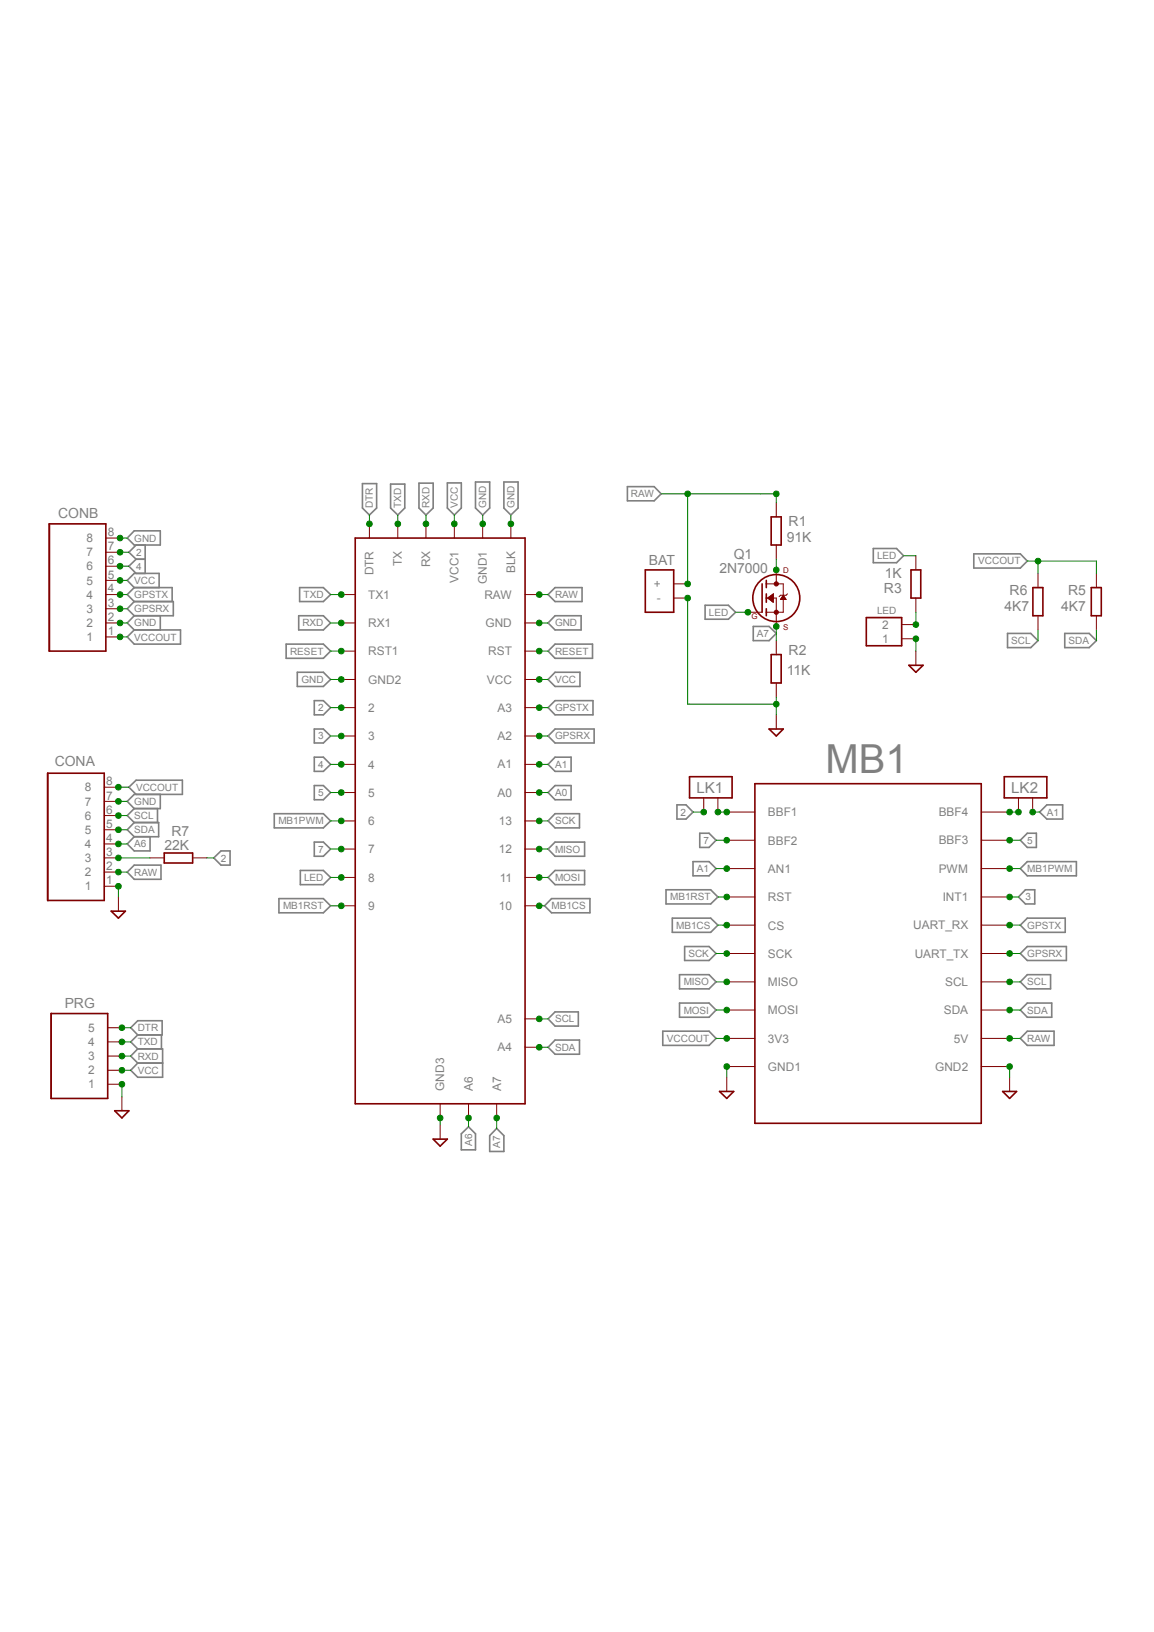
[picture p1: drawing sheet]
<svg xmlns="http://www.w3.org/2000/svg" width="210mm" height="297mm" viewBox="0 0 210 297" stroke-linecap="round" stroke-linejoin="round" font-family="sans-serif">
<g fill="none" stroke="#808080" stroke-width=".3">
<path d="M24.4 96.6h4.8v2.6h-4.8l-1.2-1.3zM24.8 99.2l-1.3 1.3 1.3 1.3M26.4 99.2v5.2M66 88h2.5v4.5l-1.3 1.2-1.2-1.2zM71.1 88.1h2.6v4.4l-1.3 1.2-1.3-1.2zM76.2 87.9h2.6v4.6l-1.3 1.2-1.3-1.2zM81.4 87.9h2.5v4.6l-1.2 1.2-1.3-1.2zM86.5 87.7h2.6v4.8l-1.3 1.2-1.3-1.2zM91.7 87.7h2.6v4.8l-1.3 1.2-1.3-1.2zM114.2 88.6h4.8l1.3 1.3-1.3 1.2h-4.8zM158.9 99.8h4.3l1.2 1.3-1.2 1.3h-4.3zM24.4 109.5h7.1v2.6h-7.1"/>
<path d="M24.4 114.6h8.5v2.6h-8.5l-1.2-1.3zM24.4 112.1l-1.2 1.3 1.2 1.2M24.4 106.9l-1.2-1.3 1.2-1.2h4.6v2.5M24.4 106.9h6.9v2.6M24.4 106.9l-1.2 1.3 1.2 1.3M24.4 109.5l-1.2 1.3 1.2 1.3M24.8 101.8h1.6M24.8 101.8l-1.3 1.2 1.3 1.4M29.2 112.1v2.5M52.1 117.2h6.7l1.4 1.3-1.4 1.3h-6.7zM54.4 112.1h4.4l1.4 1.3-1.4 1.2h-4.4zM54.5 106.9h4.3l1.4 1.3-1.4 1.3h-4.3z"/>
<path d="M99.7 118.5l1.3-1.3h6.8v2.6h-6.8zM101 112.1h4.7v2.5h-4.7l-1.3-1.2zM101 106.9h4.9v2.6h-4.9l-1.3-1.3zM128.3 110.2h4.2l1.4 1.2-1.4 1.3h-4.2zM137.1 114h2.9l1.3 1.3-1.3 1.3h-2.9zM177.2 100.8h8.5l1.2 1.3-1.2 1.3h-8.5zM183.3 115.3h4.3l1.3 1.3-1.3 1.3h-4.3zM193.8 115.3h4.4l1.3 1.3-1.3 1.3h-4.4zM54.1 122.3h4.7l1.4 1.4-1.4 1.2h-4.7zM57.2 127.5h1.6l1.4 1.3-1.4 1.3h-1.6zM57.2 132.7h1.6l1.4 1.2-1.4 1.3h-1.6zM57.2 137.8h1.6l1.4 1.3-1.4 1.3h-1.6z"/>
<path d="M99.7 128.8l1.3-1.3h6.9v2.6h-6.9zM99.7 133.9l1.3-1.2h7.1v2.5h-7.1zM101 122.3h4.5v2.6h-4.5l-1.3-1.2zM101 137.8h2.9v2.6h-2.9l-1.3-1.3zM23.2 158.7l1.2-1.3h4.9v2.6h-4.9zM24.4 149.7l-1.2 1.3 1.2 1.3M24.4 149.7h4.5v2.6h-4.5M24.4 147.2l-1.2 1.2 1.2 1.3M24.4 152.3l-1.2 1.3 1.2 1.3h2.9v-2.6M24.8 144.6l-1.3-1.3 1.3-1.3h8.4v2.6h-8.8l-1.2 1.2 1.2 1.4M28.7 147.2v2.5M29.2 144.6v2.6h-4.8"/>
<path d="M38.9 156.1l1.3-1.2h1.7v2.5h-1.7zM49.9 148.1h8.9l1.4 1.3-1.4 1.3h-8.9zM54.7 158.4h4.1l1.4 1.3-1.4 1.3h-4.1zM57.2 153.2h1.6l1.4 1.3-1.4 1.3h-1.6zM57.2 143h1.6l1.4 1.2-1.4 1.3h-1.6zM99.7 159.7l1.3-1.3h5.4v2.6h-5.4zM99.7 154.5l1.3-1.3h5.4v2.6h-5.4zM99.7 144.2l1.3-1.2h2.9v2.5h-2.9zM101 148.1h4.5v2.6h-4.5l-1.3-1.3zM123.2 146.5h1.6l1.3 1.3-1.3 1.3h-1.6zM126.1 156.8h2.9l1.3 1.3-1.3 1.3h-2.9zM127.3 151.6h1.7l1.3 1.3-1.3 1.3h-1.7z"/>
<path d="M185.7 158.1l1.2-1.3h9v2.6h-9zM185.7 152.9l1.2-1.3h1.7v2.6h-1.7zM189.2 147.8l1.3-1.3h2.9v2.6h-2.9zM50.8 163.5h8l1.4 1.3-1.4 1.3h-8zM100.4 163.5h7v2.6h-7l-1.3-1.3zM121.2 161.9h8.1l1.3 1.3-1.3 1.3h-8.1zM122.3 167.1h7l1.3 1.3-1.3 1.3h-7zM123.7 177.4h5.3l1.3 1.3-1.3 1.3h-5.3zM124.6 172.3h4.4l1.3 1.2-1.3 1.3h-4.4zM185.7 173.5l1.2-1.2h7.2v2.5h-7.2zM185.7 168.4l1.2-1.3h6.9v2.6h-6.9zM186.6 161.9h1.7v2.6h-1.7l-1.3-1.3z"/>
<path d="M186.9 177.4h4.3v2.6h-4.3l-1.2-1.3zM23.8 187l1.3-1.2h4.4v2.5h-4.4zM25.1 190.9h4.5v5.1h-4.5l-1.3-1.2 1.3-1.3M25.1 193.5h4.5M25.1 190.9l-1.3 1.3 1.3 1.3M25.1 188.3l-1.3 1.3 1.3 1.3M29.4 188.3v2.6M99.7 185.4l1.3-1.3h4.2v2.6h-4.2zM101 189.3h4.5v2.6h-4.5l-1.3-1.3zM120.6 187.7h8.4l1.3 1.3-1.3 1.2h-8.4zM123.7 182.5h5.3l1.3 1.3-1.3 1.3h-5.3zM185.7 183.8l1.2-1.3h4.5v2.6h-4.5z"/>
<path d="M186.9 187.7h4.9v2.5h-4.9l-1.2-1.2zM83.9 206.3l1.4-1.2 1.2 1.2v3h-2.6zM90.4 205.4l1.3 1.3v2.8h-2.6v-2.8z"/>
</g>
<path d="M140.3 94.1h1.9v5.1h-1.9zM138.7 106.3v5.1M139.4 105.6v1.3M139.4 108.1v1.5M139.4 110.8v1.3M140.3 119.1h1.9v5.2h-1.9zM157.6 112.4h6.5v5.1h-6.5zM165.8 103.7h1.8v5.1h-1.8zM188 106.9h1.8v5.2h-1.8zM198.6 106.9h1.8v5.2h-1.8z" fill="none" stroke="#800000" stroke-width=".3"/>
<g fill="none" stroke="#800000" stroke-width=".18">
<path d="M141.3 91.5v2.6M141.3 99.2v2.6M139.4 108.8h1.9v2.6M139.4 106.3h3.1v5.1h-3.1M141.3 116.6v2.5M143.3 108.1l-.3 .2h-1l-.2 .3M164.1 116.2h2.6M164.1 113.7h2.6M166.7 101.1v2.6M166.7 108.8v2.6M188.9 104.4v2.5M188.9 112.1v2.5"/>
<path d="M199.5 104.4v2.5M199.5 112.1v2.5M141.3 124.3v2.6"/>
</g>
<circle cx="141.3" cy="111.4" r=".38" fill="#800000"/>
<circle cx="141.3" cy="111.4" r=".38" fill="none" stroke="#800000" stroke-width=".18"/>
<circle cx="141.3" cy="106.3" r=".38" fill="#800000"/>
<g fill="none" stroke="#800000" stroke-width=".18">
<path d="M19.3 97.9h2.5M67.2 95.3v2.6M72.4 95.3v2.6M77.5 95.3v2.6M82.7 95.3v2.6M87.8 95.3v2.6M93 95.3v2.6M19.3 108.2h2.5M19.3 115.9h2.5M19.3 113.4h2.5M19.3 110.8h2.5M19.3 105.6h2.5"/>
<path d="M19.3 103h2.5M19.3 100.5h2.5M62.1 108.2h2.5M62.1 113.4h2.5M62.1 118.5h2.5M95.5 108.2h2.6M95.5 113.4h2.6M95.5 118.5h2.6M122.6 108.8h2.5M122.6 106.3h2.5M136.1 111.4h2.6M139.7 108.8l1-.7v1.5z"/>
<path d="M139.7 108.8h1M139.8 108.9h.9M139.9 108.8h.8M139.9 109h.8M140 108.6h.7M140 109.1h.7M140.1 108.5h.6M140.2 109.2h.5M140.2 108.5h.5M140.3 109.3h.4M140.3 108.4h.4M140.4 109.4h.3"/>
<path d="M140.5 108.3h.2M140.5 109.5h.2M140.6 108.2h.1M140.6 109.6h.1M140.7 108.1h.1M141.3 103.7v2.6M141.3 111.4v2.6M142.1 109h.9M142.2 108.9h.7M142.2 108.8h.7M142.3 108.8h.5M142.3 108.6h.4"/>
<path d="M142.4 108.5h.3M142.5 108.5h.1M142.5 108.4h.1M142.5 108.3l.5 .8h-1zM166.7 118.5v2.6M62.1 123.7h2.5M62.1 128.8h2.5M62.1 133.9h2.5M62.1 139.1h2.5M95.5 123.7h2.6M95.5 128.8h2.6M95.5 133.9h2.6"/>
<path d="M95.5 139.1h2.6M141.3 130.1v2.6M19 158.7h2.5M19 156.1h2.5M19 153.6h2.5M19 151h2.5M19 148.4h2.5M19 145.8h2.5M19 143.3h2.5M27.3 156.1h2.6M35.1 156.1h2.5M62.1 144.2h2.5"/>
<path d="M62.1 149.4h2.5M62.1 154.5h2.5M62.1 159.7h2.5M95.5 144.2h2.6M95.5 149.4h2.6M95.5 154.5h2.6M95.5 159.7h2.6M128.1 145.2v2.6M130.6 145.2v2.6M132.2 158.1h5.2M132.2 152.9h5.2M132.2 147.8h5.2"/>
<path d="M178.6 158.1h5.1M178.6 152.9h5.1M178.6 147.8h5.1M185.3 145.2v2.6M187.9 145.2v2.6M19 161.3h2.5M21.5 163.2v2.6M62.1 164.8h2.5M95.5 164.8h2.6M132.2 178.7h5.2M132.2 173.5h5.2M132.2 168.4h5.2"/>
<path d="M132.2 163.2h5.2M178.6 178.7h5.1M178.6 173.5h5.1M178.6 168.4h5.1M178.6 163.2h5.1M19.6 197.3h2.6M19.6 194.8h2.6M19.6 192.2h2.6M19.6 189.6h2.6M19.6 187h2.6M22.2 199.6v2.5M95.5 185.4h2.6"/>
<path d="M95.5 190.6h2.6M132.2 194.1h5.2M132.2 189h5.2M132.2 183.8h5.2M132.2 196v2.6M178.6 194.1h5.1M178.6 189h5.1M178.6 183.8h5.1M183.7 196v2.6M80.1 200.9v2.6M80.1 204.7v2.6M85.3 200.9v2.6"/>
<path d="M90.4 200.9v2.6"/>
<circle cx="141.3" cy="106.3" r=".38"/>
</g>
<g fill="none" stroke="#800000" stroke-width=".3">
<path d="M9 95.3h10.3v23.2h-10.3zM64.6 97.9h30.9v103h-30.9zM117.4 103.7h5.2v7.7h-5.2zM140 132.7h2.5l-1.2 1.2zM165.4 121.1h2.6l-1.3 1.2zM8.7 140.7h10.3v23.2h-10.3zM29.9 155.2h5.2v1.9h-5.2zM125.5 141.4h7.7v3.8h-7.7zM137.4 142.6h41.2v61.8h-41.2zM182.8 141.4h7.7v3.8h-7.7zM20.2 165.8h2.6l-1.3 1.3zM9.3 184.4h10.3v15.5h-10.3z"/>
<path d="M130.9 198.6h2.6l-1.3 1.3zM182.5 198.6h2.5l-1.3 1.3zM20.9 202.1h2.6l-1.3 1.4zM78.8 207.3h2.6l-1.3 1.3z"/>
<circle cx="141.3" cy="108.8" r="4.3"/>
</g>
<path d="M132.2 194.1v1.9" fill="none" stroke="#008000" stroke-width=".18"/>
<circle cx="132.2" cy="194.1" r=".51" fill="#008000"/>
<g fill="none" stroke="#008000" stroke-width=".18">
<path d="M183.7 194.1v1.9"/>
<circle cx="132.2" cy="194.1" r=".51"/>
</g>
<circle cx="183.7" cy="194.1" r=".51" fill="#008000"/>
<g fill="none" stroke="#008000" stroke-width=".18">
<path d="M22.2 197.3v2.3"/>
<circle cx="183.7" cy="194.1" r=".51"/>
</g>
<circle cx="22.2" cy="197.3" r=".51" fill="#008000"/>
<g fill="none" stroke="#008000" stroke-width=".18">
<path d="M166.7 116.2v2.3"/>
<circle cx="22.2" cy="197.3" r=".51"/>
</g>
<circle cx="166.7" cy="116.2" r=".51" fill="#008000"/>
<g fill="none" stroke="#008000" stroke-width=".18">
<path d="M93 93.7v1.6"/>
<circle cx="166.7" cy="116.2" r=".51"/>
</g>
<circle cx="93" cy="95.3" r=".51" fill="#008000"/>
<g fill="none" stroke="#008000" stroke-width=".18">
<path d="M87.8 93.7v1.6"/>
<circle cx="93" cy="95.3" r=".51"/>
</g>
<circle cx="87.8" cy="95.3" r=".51" fill="#008000"/>
<g fill="none" stroke="#008000" stroke-width=".18">
<path d="M60.2 123.7h1.9"/>
<circle cx="87.8" cy="95.3" r=".51"/>
</g>
<circle cx="62.1" cy="123.7" r=".51" fill="#008000"/>
<g fill="none" stroke="#008000" stroke-width=".18">
<path d="M98.1 113.4h1.6"/>
<circle cx="62.1" cy="123.7" r=".51"/>
</g>
<circle cx="98.1" cy="113.4" r=".51" fill="#008000"/>
<g fill="none" stroke="#008000" stroke-width=".18">
<path d="M21.8 113.4h1.4"/>
<circle cx="98.1" cy="113.4" r=".51"/>
</g>
<circle cx="21.8" cy="113.4" r=".51" fill="#008000"/>
<g fill="none" stroke="#008000" stroke-width=".18">
<path d="M21.5 145.8h1.7"/>
<circle cx="21.8" cy="113.4" r=".51"/>
</g>
<circle cx="21.5" cy="145.8" r=".51" fill="#008000"/>
<g fill="none" stroke="#008000" stroke-width=".18">
<path d="M21.5 161.3v1.9"/>
<circle cx="21.5" cy="145.8" r=".51"/>
</g>
<circle cx="21.5" cy="161.3" r=".51" fill="#008000"/>
<g fill="none" stroke="#008000" stroke-width=".18">
<path d="M21.8 97.9h1.4"/>
<circle cx="21.5" cy="161.3" r=".51"/>
</g>
<circle cx="21.8" cy="97.9" r=".51" fill="#008000"/>
<g fill="none" stroke="#008000" stroke-width=".18">
<path d="M80.1 203.5v1.2"/>
<circle cx="21.8" cy="97.9" r=".51"/>
</g>
<circle cx="80.1" cy="203.5" r=".51" fill="#008000"/>
<g fill="none" stroke="#008000" stroke-width=".18">
<path d="M125.1 108.8v19.3h16.2v-1.2"/>
<circle cx="80.1" cy="203.5" r=".51"/>
</g>
<circle cx="125.1" cy="108.8" r=".51" fill="#008000"/>
<g fill="none" stroke="#008000" stroke-width=".18">
<path d="M141.3 128.1v2"/>
<circle cx="125.1" cy="108.8" r=".51"/>
</g>
<circle cx="141.3" cy="128.1" r=".51" fill="#008000"/>
<g fill="none" stroke="#008000" stroke-width=".18">
<path d="M22.2 194.8h1.6"/>
<circle cx="141.3" cy="128.1" r=".51"/>
</g>
<circle cx="22.2" cy="194.8" r=".51" fill="#008000"/>
<g fill="none" stroke="#008000" stroke-width=".18">
<path d="M82.7 93.7v1.6"/>
<circle cx="22.2" cy="194.8" r=".51"/>
</g>
<circle cx="82.7" cy="95.3" r=".51" fill="#008000"/>
<g fill="none" stroke="#008000" stroke-width=".18">
<path d="M98.1 123.7h1.6"/>
<circle cx="82.7" cy="95.3" r=".51"/>
</g>
<circle cx="98.1" cy="123.7" r=".51" fill="#008000"/>
<g fill="none" stroke="#008000" stroke-width=".18">
<path d="M21.8 105.6h1.4"/>
<circle cx="98.1" cy="123.7" r=".51"/>
</g>
<circle cx="21.8" cy="105.6" r=".51" fill="#008000"/>
<g fill="none" stroke="#008000" stroke-width=".18">
<path d="M183.7 189h2"/>
<circle cx="21.8" cy="105.6" r=".51"/>
</g>
<circle cx="183.7" cy="189" r=".51" fill="#008000"/>
<g fill="none" stroke="#008000" stroke-width=".18">
<path d="M98.1 108.2h1.6"/>
<circle cx="183.7" cy="189" r=".51"/>
</g>
<circle cx="98.1" cy="108.2" r=".51" fill="#008000"/>
<g fill="none" stroke="#008000" stroke-width=".18">
<path d="M21.5 158.7h1.7"/>
<circle cx="98.1" cy="108.2" r=".51"/>
</g>
<circle cx="21.5" cy="158.7" r=".51" fill="#008000"/>
<g fill="none" stroke="#008000" stroke-width=".18">
<path d="M120.3 89.9h5.2M138.3 89.9h3v1.6"/>
<circle cx="21.5" cy="158.7" r=".51"/>
</g>
<circle cx="141.3" cy="89.9" r=".51" fill="#008000"/>
<g fill="none" stroke="#008000" stroke-width=".18">
<path d="M125.1 89.9v16.4M125.5 89.9h12.8"/>
<circle cx="141.3" cy="89.9" r=".51"/>
</g>
<circle cx="125.1" cy="106.3" r=".51" fill="#008000"/>
<circle cx="125.1" cy="106.3" r=".51" fill="none" stroke="#008000" stroke-width=".18"/>
<circle cx="125.1" cy="89.9" r=".51" fill="#008000"/>
<g fill="none" stroke="#008000" stroke-width=".18">
<path d="M164.4 101.1h2.3M60.2 159.7h1.9"/>
<circle cx="125.1" cy="89.9" r=".51"/>
</g>
<circle cx="62.1" cy="159.7" r=".51" fill="#008000"/>
<g fill="none" stroke="#008000" stroke-width=".18">
<path d="M133.9 111.4h2.2"/>
<circle cx="62.1" cy="159.7" r=".51"/>
</g>
<circle cx="136.1" cy="111.4" r=".51" fill="#008000"/>
<g fill="none" stroke="#008000" stroke-width=".18">
<path d="M130.3 183.8h1.9"/>
<circle cx="136.1" cy="111.4" r=".51"/>
</g>
<circle cx="132.2" cy="183.8" r=".51" fill="#008000"/>
<g fill="none" stroke="#008000" stroke-width=".18">
<path d="M98.1 159.7h1.6"/>
<circle cx="132.2" cy="183.8" r=".51"/>
</g>
<circle cx="98.1" cy="159.7" r=".51" fill="#008000"/>
<circle cx="98.1" cy="159.7" r=".51" fill="none" stroke="#008000" stroke-width=".18"/>
<circle cx="132.2" cy="178.7" r=".51" fill="#008000"/>
<g fill="none" stroke="#008000" stroke-width=".18">
<path d="M98.1 154.5h1.6M130.3 178.7h1.9"/>
<circle cx="132.2" cy="178.7" r=".51"/>
</g>
<circle cx="98.1" cy="154.5" r=".51" fill="#008000"/>
<g fill="none" stroke="#008000" stroke-width=".18">
<path d="M130.3 173.5h1.9"/>
<circle cx="98.1" cy="154.5" r=".51"/>
</g>
<circle cx="132.2" cy="173.5" r=".51" fill="#008000"/>
<g fill="none" stroke="#008000" stroke-width=".18">
<path d="M98.1 149.4h1.6"/>
<circle cx="132.2" cy="173.5" r=".51"/>
</g>
<circle cx="98.1" cy="149.4" r=".51" fill="#008000"/>
<g fill="none" stroke="#008000" stroke-width=".18">
<path d="M183.7 168.4h2"/>
<circle cx="98.1" cy="149.4" r=".51"/>
</g>
<circle cx="183.7" cy="168.4" r=".51" fill="#008000"/>
<g fill="none" stroke="#008000" stroke-width=".18">
<path d="M21.8 108.2h1.4"/>
<circle cx="183.7" cy="168.4" r=".51"/>
</g>
<circle cx="21.8" cy="108.2" r=".51" fill="#008000"/>
<g fill="none" stroke="#008000" stroke-width=".18">
<path d="M98.1 128.8h1.6"/>
<circle cx="21.8" cy="108.2" r=".51"/>
</g>
<circle cx="98.1" cy="128.8" r=".51" fill="#008000"/>
<g fill="none" stroke="#008000" stroke-width=".18">
<path d="M183.7 173.5h2"/>
<circle cx="98.1" cy="128.8" r=".51"/>
</g>
<circle cx="183.7" cy="173.5" r=".51" fill="#008000"/>
<g fill="none" stroke="#008000" stroke-width=".18">
<path d="M21.8 110.8h1.4"/>
<circle cx="183.7" cy="173.5" r=".51"/>
</g>
<circle cx="21.8" cy="110.8" r=".51" fill="#008000"/>
<g fill="none" stroke="#008000" stroke-width=".18">
<path d="M98.1 133.9h1.6"/>
<circle cx="21.8" cy="110.8" r=".51"/>
</g>
<circle cx="98.1" cy="133.9" r=".51" fill="#008000"/>
<g fill="none" stroke="#008000" stroke-width=".18">
<path d="M60.2 118.5h1.9"/>
<circle cx="98.1" cy="133.9" r=".51"/>
</g>
<circle cx="62.1" cy="118.5" r=".51" fill="#008000"/>
<g fill="none" stroke="#008000" stroke-width=".18">
<path d="M98.1 118.5h1.6"/>
<circle cx="62.1" cy="118.5" r=".51"/>
</g>
<circle cx="98.1" cy="118.5" r=".51" fill="#008000"/>
<g fill="none" stroke="#008000" stroke-width=".18">
<path d="M22.2 192.2h1.6"/>
<circle cx="98.1" cy="118.5" r=".51"/>
</g>
<circle cx="22.2" cy="192.2" r=".51" fill="#008000"/>
<g fill="none" stroke="#008000" stroke-width=".18">
<path d="M77.5 93.7v1.6"/>
<circle cx="22.2" cy="192.2" r=".51"/>
</g>
<circle cx="77.5" cy="95.3" r=".51" fill="#008000"/>
<g fill="none" stroke="#008000" stroke-width=".18">
<path d="M60.2 113.4h1.9"/>
<circle cx="77.5" cy="95.3" r=".51"/>
</g>
<circle cx="62.1" cy="113.4" r=".51" fill="#008000"/>
<g fill="none" stroke="#008000" stroke-width=".18">
<path d="M183.7 183.8h2"/>
<circle cx="62.1" cy="113.4" r=".51"/>
</g>
<circle cx="183.7" cy="183.8" r=".51" fill="#008000"/>
<g fill="none" stroke="#008000" stroke-width=".18">
<path d="M199.5 114.6v2M98.1 190.6h1.6"/>
<circle cx="183.7" cy="183.8" r=".51"/>
</g>
<circle cx="98.1" cy="190.6" r=".51" fill="#008000"/>
<g fill="none" stroke="#008000" stroke-width=".18">
<path d="M21.5 151h1.7"/>
<circle cx="98.1" cy="190.6" r=".51"/>
</g>
<circle cx="21.5" cy="151" r=".51" fill="#008000"/>
<g fill="none" stroke="#008000" stroke-width=".18">
<path d="M188.9 114.6v2M183.7 178.7h2"/>
<circle cx="21.5" cy="151" r=".51"/>
</g>
<circle cx="183.7" cy="178.7" r=".51" fill="#008000"/>
<g fill="none" stroke="#008000" stroke-width=".18">
<path d="M98.1 185.4h1.6"/>
<circle cx="183.7" cy="178.7" r=".51"/>
</g>
<circle cx="98.1" cy="185.4" r=".51" fill="#008000"/>
<g fill="none" stroke="#008000" stroke-width=".18">
<path d="M21.5 148.4h1.7"/>
<circle cx="98.1" cy="185.4" r=".51"/>
</g>
<circle cx="21.5" cy="148.4" r=".51" fill="#008000"/>
<g fill="none" stroke="#008000" stroke-width=".18">
<path d="M22.2 189.6h1.6"/>
<circle cx="21.5" cy="148.4" r=".51"/>
</g>
<circle cx="22.2" cy="189.6" r=".51" fill="#008000"/>
<g fill="none" stroke="#008000" stroke-width=".18">
<path d="M72.4 93.7v1.6"/>
<circle cx="22.2" cy="189.6" r=".51"/>
</g>
<circle cx="72.4" cy="95.3" r=".51" fill="#008000"/>
<g fill="none" stroke="#008000" stroke-width=".18">
<path d="M60.2 108.2h1.9"/>
<circle cx="72.4" cy="95.3" r=".51"/>
</g>
<circle cx="62.1" cy="108.2" r=".51" fill="#008000"/>
<g fill="none" stroke="#008000" stroke-width=".18">
<path d="M130.6 168.4h1.6"/>
<circle cx="62.1" cy="108.2" r=".51"/>
</g>
<circle cx="132.2" cy="168.4" r=".51" fill="#008000"/>
<g fill="none" stroke="#008000" stroke-width=".18">
<path d="M98.1 164.8h1"/>
<circle cx="132.2" cy="168.4" r=".51"/>
</g>
<circle cx="98.1" cy="164.8" r=".51" fill="#008000"/>
<g fill="none" stroke="#008000" stroke-width=".18">
<path d="M141.3 101.8v1.9"/>
<circle cx="98.1" cy="164.8" r=".51"/>
</g>
<circle cx="141.3" cy="103.7" r=".51" fill="#008000"/>
<g fill="none" stroke="#008000" stroke-width=".18">
<path d="M130.6 163.2h1.6"/>
<circle cx="141.3" cy="103.7" r=".51"/>
</g>
<circle cx="132.2" cy="163.2" r=".51" fill="#008000"/>
<g fill="none" stroke="#008000" stroke-width=".18">
<path d="M60.2 164.8h1.9"/>
<circle cx="132.2" cy="163.2" r=".51"/>
</g>
<circle cx="62.1" cy="164.8" r=".51" fill="#008000"/>
<g fill="none" stroke="#008000" stroke-width=".18">
<path d="M183.7 158.1h2"/>
<circle cx="62.1" cy="164.8" r=".51"/>
</g>
<circle cx="183.7" cy="158.1" r=".51" fill="#008000"/>
<g fill="none" stroke="#008000" stroke-width=".18">
<path d="M60.2 149.4h1.9"/>
<circle cx="183.7" cy="158.1" r=".51"/>
</g>
<circle cx="62.1" cy="149.4" r=".51" fill="#008000"/>
<g fill="none" stroke="#008000" stroke-width=".18">
<path d="M183.7 152.9h2"/>
<circle cx="62.1" cy="149.4" r=".51"/>
</g>
<circle cx="183.7" cy="152.9" r=".51" fill="#008000"/>
<g fill="none" stroke="#008000" stroke-width=".18">
<path d="M60.2 144.2h1.9"/>
<circle cx="183.7" cy="152.9" r=".51"/>
</g>
<circle cx="62.1" cy="144.2" r=".51" fill="#008000"/>
<g fill="none" stroke="#008000" stroke-width=".18">
<path d="M98.1 144.2h1.6"/>
<circle cx="62.1" cy="144.2" r=".51"/>
</g>
<circle cx="98.1" cy="144.2" r=".51" fill="#008000"/>
<g fill="none" stroke="#008000" stroke-width=".18">
<path d="M98.1 139.1h1.6"/>
<circle cx="98.1" cy="144.2" r=".51"/>
</g>
<circle cx="98.1" cy="139.1" r=".51" fill="#008000"/>
<g fill="none" stroke="#008000" stroke-width=".18">
<path d="M187.9 147.8h1.3"/>
<circle cx="98.1" cy="139.1" r=".51"/>
</g>
<circle cx="187.9" cy="147.8" r=".51" fill="#008000"/>
<g fill="none" stroke="#008000" stroke-width=".18">
<path d="M130.3 158.1h1.9"/>
<circle cx="187.9" cy="147.8" r=".51"/>
</g>
<circle cx="132.2" cy="158.1" r=".51" fill="#008000"/>
<g fill="none" stroke="#008000" stroke-width=".18">
<path d="M166.7 111.4v2.3"/>
<circle cx="132.2" cy="158.1" r=".51"/>
</g>
<circle cx="166.7" cy="113.7" r=".51" fill="#008000"/>
<g fill="none" stroke="#008000" stroke-width=".18">
<path d="M141.3 114v2.6"/>
<circle cx="166.7" cy="113.7" r=".51"/>
</g>
<circle cx="141.3" cy="114" r=".51" fill="#008000"/>
<g fill="none" stroke="#008000" stroke-width=".18">
<path d="M90.4 203.5v1.9"/>
<circle cx="141.3" cy="114" r=".51"/>
</g>
<circle cx="90.4" cy="203.5" r=".51" fill="#008000"/>
<g fill="none" stroke="#008000" stroke-width=".18">
<path d="M22.2 187h1.6"/>
<circle cx="90.4" cy="203.5" r=".51"/>
</g>
<circle cx="22.2" cy="187" r=".51" fill="#008000"/>
<g fill="none" stroke="#008000" stroke-width=".18">
<path d="M67.2 93.7v1.6"/>
<circle cx="22.2" cy="187" r=".51"/>
</g>
<circle cx="67.2" cy="95.3" r=".51" fill="#008000"/>
<g fill="none" stroke="#008000" stroke-width=".18">
<path d="M21.5 156.1h5.8"/>
<circle cx="67.2" cy="95.3" r=".51"/>
</g>
<circle cx="21.5" cy="156.1" r=".51" fill="#008000"/>
<g fill="none" stroke="#008000" stroke-width=".18">
<path d="M130.6 147.8h1.6"/>
<circle cx="21.5" cy="156.1" r=".51"/>
</g>
<circle cx="130.6" cy="147.8" r=".51" fill="#008000"/>
<circle cx="130.6" cy="147.8" r=".51" fill="none" stroke="#008000" stroke-width=".18"/>
<circle cx="132.2" cy="147.8" r=".51" fill="#008000"/>
<g fill="none" stroke="#008000" stroke-width=".18">
<path d="M183.7 147.8h1.6"/>
<circle cx="132.2" cy="147.8" r=".51"/>
</g>
<circle cx="183.7" cy="147.8" r=".51" fill="#008000"/>
<circle cx="183.7" cy="147.8" r=".51" fill="none" stroke="#008000" stroke-width=".18"/>
<circle cx="185.3" cy="147.8" r=".51" fill="#008000"/>
<g fill="none" stroke="#008000" stroke-width=".18">
<path d="M60.2 128.8h1.9"/>
<circle cx="185.3" cy="147.8" r=".51"/>
</g>
<circle cx="62.1" cy="128.8" r=".51" fill="#008000"/>
<g fill="none" stroke="#008000" stroke-width=".18">
<path d="M126.1 147.8h2"/>
<circle cx="62.1" cy="128.8" r=".51"/>
</g>
<circle cx="128.1" cy="147.8" r=".51" fill="#008000"/>
<g fill="none" stroke="#008000" stroke-width=".18">
<path d="M21.8 100.5h1.7M37.6 156.1h1.3"/>
<circle cx="128.1" cy="147.8" r=".51"/>
</g>
<circle cx="21.8" cy="100.5" r=".51" fill="#008000"/>
<g fill="none" stroke="#008000" stroke-width=".18">
<path d="M183.7 163.2h1.6"/>
<circle cx="21.8" cy="100.5" r=".51"/>
</g>
<circle cx="183.7" cy="163.2" r=".51" fill="#008000"/>
<g fill="none" stroke="#008000" stroke-width=".18">
<path d="M60.2 133.9h1.9"/>
<circle cx="183.7" cy="163.2" r=".51"/>
</g>
<circle cx="62.1" cy="133.9" r=".51" fill="#008000"/>
<g fill="none" stroke="#008000" stroke-width=".18">
<path d="M60.2 154.5h1.9"/>
<circle cx="62.1" cy="133.9" r=".51"/>
</g>
<circle cx="62.1" cy="154.5" r=".51" fill="#008000"/>
<g fill="none" stroke="#008000" stroke-width=".18">
<path d="M130.3 152.9h1.9"/>
<circle cx="62.1" cy="154.5" r=".51"/>
</g>
<circle cx="132.2" cy="152.9" r=".51" fill="#008000"/>
<g fill="none" stroke="#008000" stroke-width=".18">
<path d="M21.8 115.9h1.4"/>
<circle cx="132.2" cy="152.9" r=".51"/>
</g>
<circle cx="21.8" cy="115.9" r=".51" fill="#008000"/>
<g fill="none" stroke="#008000" stroke-width=".18">
<path d="M130.3 189h1.9"/>
<circle cx="21.8" cy="115.9" r=".51"/>
</g>
<circle cx="132.2" cy="189" r=".51" fill="#008000"/>
<g fill="none" stroke="#008000" stroke-width=".18">
<path d="M186.9 102.1h12.6v2.3M188.9 102.1v2.3"/>
<circle cx="132.2" cy="189" r=".51"/>
</g>
<circle cx="188.9" cy="102.1" r=".51" fill="#008000"/>
<g fill="none" stroke="#008000" stroke-width=".18">
<path d="M21.5 143.3h2"/>
<circle cx="188.9" cy="102.1" r=".51"/>
</g>
<circle cx="21.5" cy="143.3" r=".51" fill="#008000"/>
<g fill="none" stroke="#008000" stroke-width=".18">
<path d="M60.2 139.1h1.9"/>
<circle cx="21.5" cy="143.3" r=".51"/>
</g>
<circle cx="62.1" cy="139.1" r=".51" fill="#008000"/>
<g fill="none" stroke="#008000" stroke-width=".18">
<path d="M21.8 103h1.7"/>
<circle cx="62.1" cy="139.1" r=".51"/>
</g>
<circle cx="21.8" cy="103" r=".51" fill="#008000"/>
<g fill="none" stroke="#008000" stroke-width=".18">
<path d="M21.5 153.6h1.7"/>
<circle cx="21.8" cy="103" r=".51"/>
</g>
<circle cx="21.5" cy="153.6" r=".51" fill="#008000"/>
<g fill="none" stroke="#008000" stroke-width=".18">
<path d="M85.3 203.5v1.6"/>
<circle cx="21.5" cy="153.6" r=".51"/>
</g>
<circle cx="85.3" cy="203.5" r=".51" fill="#008000"/>
<circle cx="85.3" cy="203.5" r=".51" fill="none" stroke="#008000" stroke-width=".18"/>
<text font-size="7.3" fill="#808080" x="150.2" y="140.7">MB1</text>
<g font-size="2.8" fill="#808080">
<text x="126.7" y="144.2">LK1</text>
<text x="184" y="144.2">LK2</text>
</g>
<g font-size="2.5" fill="#808080">
<text x="10.6" y="94.3">CONB</text>
<text x="143.5" y="95.8">R1</text>
<text x="133.5" y="101.8">Q1</text>
<text x="143.2" y="98.7">91K</text>
<text x="118.1" y="102.8">BAT</text>
<text x="130.9" y="104.4">2N7000</text>
<text x="160.9" y="108">R3</text>
<text x="161" y="105.1">1K</text>
<text x="182.8" y="111.2">4K7</text>
<text x="183.7" y="108.3">R6</text>
<text x="193.1" y="111.2">4K7</text>
<text x="194.4" y="108.3">R5</text>
<text x="143.5" y="119.3">R2</text>
<text x="143.2" y="122.8">11K</text>
<text x="9.9" y="139.4">CONA</text>
<text x="29.9" y="154.6">22K</text>
<text x="31.2" y="152.1">R7</text>
<text x="11.8" y="183.5">PRG</text>
</g>
<g font-size="2.2" fill="#808080">
<text x="15.7" y="101.2">7</text>
<text x="15.7" y="98.7">8</text>
<text x="19.6" y="100.1">7</text>
<text x="19.6" y="97.5">8</text>
<text x="15.7" y="106.4">5</text>
<text x="15.7" y="103.8">6</text>
<text x="19.6" y="107.8">4</text>
<text x="19.6" y="105.3">5</text>
<text x="19.6" y="102.7">6</text>
<text x="68" y="104.7" transform="rotate(-90 68 104.7)">DTR</text>
<text x="73.2" y="103" transform="rotate(-90 73.2 103)">TX</text>
<text x="78.3" y="103.3" transform="rotate(-90 78.3 103.3)">RX</text>
<text x="83.4" y="106" transform="rotate(-90 83.4 106)">VCC1</text>
<text x="88.6" y="106.3" transform="rotate(-90 88.6 106.3)">GND1</text>
<text x="93.7" y="104.4" transform="rotate(-90 93.7 104.4)">BLK</text>
<text x="119" y="107.1">+</text>
<text x="15.7" y="111.5">3</text>
<text x="15.7" y="109">4</text>
<text x="19.6" y="113">2</text>
<text x="19.6" y="110.4">3</text>
<text x="67" y="109">TX1</text>
<text x="88.1" y="109">RAW</text>
<text x="119.5" y="109.6">-</text>
<text x="15.7" y="116.7">1</text>
<text x="15.7" y="114.1">2</text>
<text x="19.6" y="115.6">1</text>
<text x="67" y="114.1">RX1</text>
<text x="67" y="119.3">RST1</text>
<text x="88.4" y="114.1">GND</text>
<text x="88.9" y="119.3">RST</text>
<text x="160.5" y="117">1</text>
<text x="160.5" y="114.4">2</text>
<text x="67" y="124.4">GND2</text>
<text x="88.6" y="124.4">VCC</text>
<text x="67" y="129.6">2</text>
<text x="90.6" y="129.5">A3</text>
<text x="67" y="134.7">3</text>
<text x="90.6" y="134.7">A2</text>
<text x="19.3" y="142.9">8</text>
<text x="67" y="139.9">4</text>
<text x="90.6" y="139.8">A1</text>
<text x="15.4" y="149.2">6</text>
<text x="15.4" y="146.6">7</text>
<text x="15.4" y="144">8</text>
<text x="19.3" y="148.1">6</text>
<text x="19.3" y="145.5">7</text>
<text x="67" y="145">5</text>
<text x="90.6" y="145">A0</text>
<text x="139.7" y="148.5">BBF1</text>
<text x="170.8" y="148.5">BBF4</text>
<text x="15.4" y="154.3">4</text>
<text x="15.4" y="151.8">5</text>
<text x="19.3" y="155.8">3</text>
<text x="19.3" y="153.2">4</text>
<text x="19.3" y="150.6">5</text>
<text x="67" y="150.2">6</text>
<text x="67" y="155.3">7</text>
<text x="90.8" y="155.3">12</text>
<text x="90.8" y="150.2">13</text>
<text x="139.7" y="153.7">BBF2</text>
<text x="170.8" y="153.7">BBF3</text>
<text x="15.4" y="159.5">2</text>
<text x="15.4" y="156.9">3</text>
<text x="19.3" y="161">1</text>
<text x="19.3" y="158.4">2</text>
<text x="67" y="160.4">8</text>
<text x="91" y="160.4">11</text>
<text x="139.7" y="158.8">AN1</text>
<text x="170.8" y="158.8">PWM</text>
<text x="15.4" y="162.1">1</text>
<text x="67" y="165.6">9</text>
<text x="90.8" y="165.6">10</text>
<text x="139.7" y="164">RST</text>
<text x="171.6" y="164">INT1</text>
<text x="139.7" y="169.2">CS</text>
<text x="166.2" y="169.1">UART_RX</text>
<text x="139.7" y="179.5">MISO</text>
<text x="139.7" y="174.3">SCK</text>
<text x="166.5" y="174.3">UART_TX</text>
<text x="172" y="179.4">SCL</text>
<text x="139.7" y="184.6">MOSI</text>
<text x="171.7" y="184.6">SDA</text>
<text x="16" y="190.4">4</text>
<text x="16" y="187.8">5</text>
<text x="90.6" y="186.2">A5</text>
<text x="90.6" y="191.3">A4</text>
<text x="139.7" y="189.7">3V3</text>
<text x="173.6" y="189.7">5V</text>
<text x="16" y="195.5">2</text>
<text x="16" y="193">3</text>
<text x="139.7" y="194.9">GND1</text>
<text x="170.2" y="194.9">GND2</text>
<text x="16" y="198.1">1</text>
<text x="80.9" y="198.5" transform="rotate(-90 80.9 198.5)">GND3</text>
<text x="86" y="198.5" transform="rotate(-90 86 198.5)">A6</text>
<text x="91.2" y="198.5" transform="rotate(-90 91.2 198.5)">A7</text>
</g>
<g font-size="1.8" fill="#808080">
<text x="67.9" y="92.5" transform="rotate(-90 67.9 92.5)">DTR</text>
<text x="73" y="92.5" transform="rotate(-90 73 92.5)">TXD</text>
<text x="78.2" y="92.5" transform="rotate(-90 78.2 92.5)">RXD</text>
<text x="83.3" y="92.5" transform="rotate(-90 83.3 92.5)">VCC</text>
<text x="88.5" y="92.5" transform="rotate(-90 88.5 92.5)">GND</text>
<text x="93.6" y="92.5" transform="rotate(-90 93.6 92.5)">GND</text>
<text x="114.8" y="90.5">RAW</text>
<text x="24.4" y="98.6">GND</text>
<text x="24.8" y="101.1">2</text>
<text x="159.6" y="101.8">LED</text>
<text x="24.4" y="106.3">VCC</text>
<text x="24.8" y="103.7">4</text>
<text x="178" y="102.7">VCCOUT</text>
<text x="24.4" y="108.8">GPSTX</text>
<text x="24.4" y="111.4">GPSRX</text>
<text x="55" y="114">RXD</text>
<text x="55.2" y="108.8">TXD</text>
<text x="101" y="108.8">RAW</text>
<text x="129" y="112.1">LED</text>
<text x="159.6" y="111.7">LED</text>
<text x="24.4" y="114">GND</text>
<text x="24.4" y="116.6">VCCOUT</text>
<text x="52.8" y="119.1">RESET</text>
<text x="101" y="114">GND</text>
<text x="101" y="119.1">RESET</text>
<text x="137.7" y="115.9">A7</text>
<text x="184" y="117.2">SCL</text>
<text x="194.4" y="117.2">SDA</text>
<text x="54.9" y="124.3">GND</text>
<text x="101" y="124.3">VCC</text>
<text x="57.9" y="129.4">2</text>
<text x="101" y="129.5">GPSTX</text>
<text x="57.9" y="134.6">3</text>
<text x="101" y="134.6">GPSRX</text>
<text x="24.8" y="143.9">VCCOUT</text>
<text x="57.9" y="139.7">4</text>
<text x="101" y="139.7">A1</text>
<text x="24.4" y="146.5">GND</text>
<text x="24.4" y="149.1">SCL</text>
<text x="57.9" y="144.9">5</text>
<text x="101" y="144.9">A0</text>
<text x="123.8" y="148.4">2</text>
<text x="190.5" y="148.4">A1</text>
<text x="24.4" y="151.6">SDA</text>
<text x="24.4" y="154.2">A6</text>
<text x="50.7" y="150">MB1PWM</text>
<text x="57.9" y="155.2">7</text>
<text x="101" y="155.2">MISO</text>
<text x="101" y="150">SCK</text>
<text x="128" y="153.5">7</text>
<text x="186.9" y="153.6">5</text>
<text x="24.4" y="159.4">RAW</text>
<text x="40.2" y="156.8">2</text>
<text x="55.3" y="160.3">LED</text>
<text x="101" y="160.3">MOSI</text>
<text x="126.8" y="158.7">A1</text>
<text x="186.9" y="158.7">MB1PWM</text>
<text x="51.5" y="165.5">MB1RST</text>
<text x="100.4" y="165.5">MB1CS</text>
<text x="122" y="163.9">MB1RST</text>
<text x="186.6" y="163.9">3</text>
<text x="123.1" y="169">MB1CS</text>
<text x="186.9" y="169">GPSTX</text>
<text x="124.4" y="179.3">MISO</text>
<text x="125.3" y="174.2">SCK</text>
<text x="186.9" y="174.2">GPSRX</text>
<text x="186.9" y="179.3">SCL</text>
<text x="124.4" y="184.4">MOSI</text>
<text x="186.9" y="184.4">SDA</text>
<text x="25.1" y="190.2">TXD</text>
<text x="25.1" y="187.7">DTR</text>
<text x="101" y="191.2">SDA</text>
<text x="101" y="186.1">SCL</text>
<text x="121.4" y="189.6">VCCOUT</text>
<text x="186.9" y="189.6">RAW</text>
<text x="25.1" y="195.4">VCC</text>
<text x="25.1" y="192.8">RXD</text>
<text x="85.9" y="208.6" transform="rotate(-90 85.9 208.6)">A6</text>
<text x="91" y="208.9" transform="rotate(-90 91 208.9)">A7</text>
</g>
<g font-size="1.4" fill="#800000">
<text x="142.5" y="104.4">D</text>
<text x="136.7" y="112.7">G</text>
<text x="142.5" y="114.6">S</text>
</g>
</svg>
